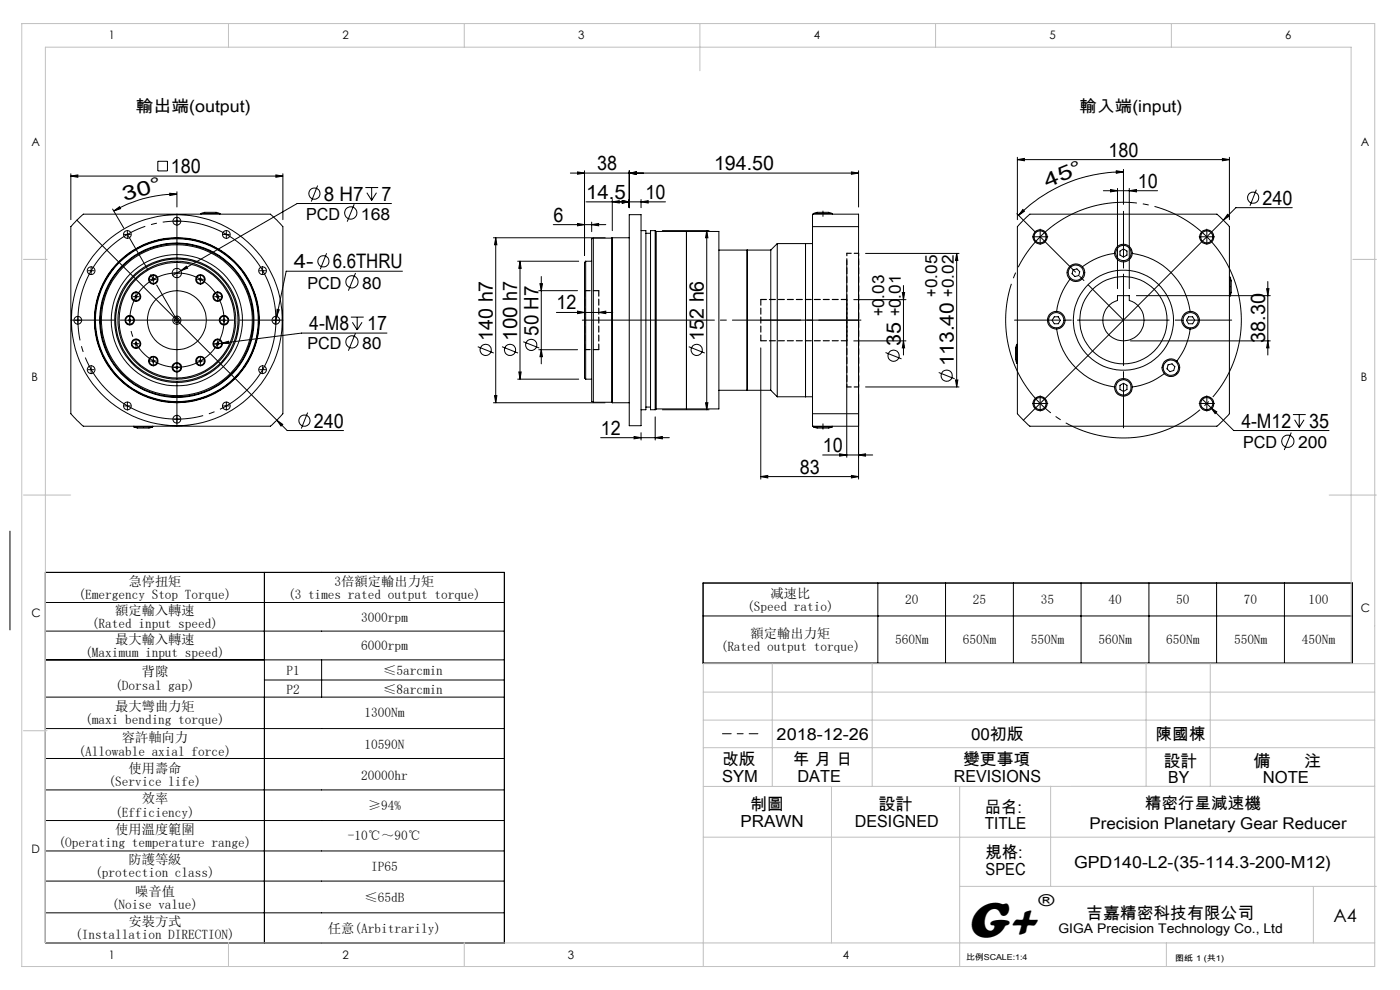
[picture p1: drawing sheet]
<svg xmlns="http://www.w3.org/2000/svg" width="297mm" height="210mm" viewBox="0 0 297 210" stroke-linecap="round" stroke-linejoin="round" font-family="sans-serif">
<g fill="none" stroke="#000" stroke-width=".21">
<path d="M15 37.4l1.5-.3v.5zM15 36.9v9.7M15 37.4h45M33.5 34.2h2v2.1h-2zM58.5 37.1l1.5 .3-1.5 .2zM60 36.9v9.7M67.4 39.4l-1.4 3.3M77.5 39.8h2.7M78.8 39.8v2.7M121 36.7h61.1M122.5 36.5l1.5 .2-1.5 .3zM124 36.2v18"/>
<path d="M133.5 36.7l1.5-.2v.5zM133.5 36.2v7.9M180.6 36.5l1.5 .2-1.5 .3zM182.1 36.2v7.7M215.8 33.9l1.5-.3v.5zM215.8 33.4v13.2M215.8 33.9h45M236.8 36.2l1.5 .3-1.5 .3zM237.1 40v21.2M238.3 36.5a31.3 31.3 0 0 0-22.2 9.2M238.3 35.9v7.4M239.6 40v21.2"/>
<path d="M259.3 33.6l1.5 .3-1.5 .2zM260.8 33.4v13.2M16.3 46.7l1.4-1.3h39.7l1.3 1.3 1.3 1.4v39.7l-1.3 1.3-1.3 1.3h-39.7l-1.4-1.3-1.3-1.3v-39.7zM16.3 46.7l42.4 42.4M18.7 57.4h1.3M19.3 56.8v1.3M23.9 44.3l2.4 4.1M24.1 44.8l1.3-1 .2 .5zM26.4 49.7h1.3M27 49.1v1.3M31.9 59.3h1.3M32.5 58.6v1.3"/>
<path d="M36 41l1.5 .2-1.5 .3zM36.9 57.9h1.2M36.9 46.9h1.2M37.5 41.2a26.8 26.8 0 0 0-13.4 3.6M37.5 40.7v3.2M37.5 46.3v1.2M37.5 57.3v1.3M38.4 57.4l1.1-.9 .3 .4zM38.4 57.4l-1.7 1M41.9 59.3h1.2M42.5 58.6v1.3M42.7 45.3l.1-.1a7.9 7.9 0 0 1 3.4-.1l.4 .2"/>
<path d="M42.7 45.3h3.9M42.7 45.3v.1M46.6 45.3v.1M47.4 49.7h1.2M48 49.1v1.3M55.1 57.4h1.2M55.7 56.8v1.3M69.3 53.7l-1.4 3.4M75.1 43.3l-1.4 3.7M75.4 57.9l-1.5 3.8M77.8 40.9l1 1.6M79.9 40.9l-1.1 1.6"/>
<path d="M83 43.2h-20l-24.6 14.2M85.4 57.5h-24.7l-2 9.6M104.7 50.4h23.7M105.2 50.4l.2 1.5h-.5zM105.2 50.4v35M109.8 55.4h13M110.3 55.4l.3 1.5h-.5zM110.3 55.4v25M114.8 58.7v18.5M117.4 47.7h11.1M122.5 47.4l1.5 .3-1.5 .2zM124.2 55.4v25"/>
<path d="M124.2 55.4l-.2 .3v24.5l.2 .2M124.2 55.4h1.3M124.3 42.8h16.9M125.5 47.7l1.5-.3v.5zM125.5 47.1v2M125.9 50.5v34.8M125.9 50.5l-.4 .2v34.5l.4 .1M125.9 50.5h3.9M129.8 50.5v34.8M129.9 50.4v35M129.9 50.4h3.6M129.9 50.4l-.1 .1"/>
<path d="M129.9 42.8l1.5-.2v.5zM129.9 42.3v6.6M132 42.6l1.5 .2-1.5 .3zM133.5 45.5h2.5v44.8h-2.5zM136 48.9h1v38h-1M136 42.8l1.5-.2v.5zM136 42.3v1.8M137 49.5h1M139 48.9h-1v38h1M139 48.9v38M139 48.9l.2 .2M139.2 49.1h13.3v37.6h-13.3"/>
<path d="M139.2 49.1v37.6M140.5 48.9h9.9M145.6 49.1v37.6M149.9 48.9l.3 1.5h-.5zM149.9 48.9v38M152.5 53h11M158.5 53v29.8M163.5 53v29.8M164.9 51.7v32.5M164.9 51.7h7.5M164.9 51.7l-1.4 1.3M170.9 51.7v32.5"/>
<path d="M172.4 48.1v-2.7h9.7v2.7M172.4 48.1h9.7M172.4 48.1v39.7M172.6 45.3l.2-.1a7.6 7.6 0 0 1 3.2-.1l.6 .2M172.6 45.3h4M172.6 45.3v.1M176.6 45.3v.1M179.6 55.2v41.8M182.1 48.1v53.5M183.6 53.8h19.8M203 53.8l.2 1.4h-.5zM203 53.8v28.3"/>
<path d="M215.7 45.3l3.9 3.9M217 44.4l.3 .4-1.2 .9zM217.1 46.7l1.4-1.3h39.7l1.3 1.3 1.3 1.4v39.7l-1.3 1.3-1.3 1.3h-39.7l-1.4-1.3-1.3-1.3v-39.7zM220.5 50.3h.3M220.7 50.1v.3M227 59.2a14.2 14.2 0 0 0-2.8 6.9M227.6 57.2l.9-.2 .6 .6-.3 .8-.8 .3-.6-.6zM229.6 56.6a1.87 1.87 0 0 0-2.7-.1 1.87 1.87 0 0 0 .1 2.7M229.6 56.6a1.87 1.87 0 0 1 0 2.6 1.87 1.87 0 0 1-2.6 0M234.1 40.5h11.5M235.6 40.2l1.5 .3-1.5 .2zM236.5 53.8a1.87 1.87 0 0 1 1.8-2 1.87 1.87 0 0 1 1.9 2"/>
<path d="M236.5 53.8a14.2 14.2 0 0 0-6.9 2.8M236.5 53.8a1.87 1.87 0 0 0 1.8 1.8 1.87 1.87 0 0 0 1.9-1.8M237.6 53.3l.7-.5 .8 .5v.8l-.8 .4-.7-.4zM239.6 40.5l1.5-.3v.5zM240.2 53.8a14.3 14.3 0 0 1 12.3 12.3M255.9 50.3h.2M256 50.1v.3M259.5 46.7l-42.4 42.4M260.4 45.5l.4 .3-1.3 .9zM260.8 58.8h.1M260.9 58.8v4M260.9 58.8l.1 .2a7.9 7.9 0 0 1 .1 3.3l-.2 .5"/>
<path d="M266.5 40.2l-1.3 3.4M269 59.7v15.6M274.1 44.1h-11.9l-2.7 2.6M15.9 67.9h1.2M16.5 67.3v1.2M18.7 78.4h1.3M19.3 77.8v1.2M26.9 67.9h1.3M27.5 67.3v1.2M28.2 62.9h1.3M28.2 72.9h1.3M28.9 62.3v1.3"/>
<path d="M28.9 72.3v1.2M31.9 76.6h1.3M32.5 75.9v1.3M36.9 67.9h1.2M36.9 77.9h1.2M37.5 67.3v1.2M37.5 77.3v1.3M41.9 76.6h1.2M42.5 75.9v1.3M45.5 62.9h1.3M45.5 72.9h1.3M46.2 62.3v1.3"/>
<path d="M46.2 72.3v1.2M46.9 67.9h1.3M47 72.8l1.5-.4v.5zM47.5 67.3v1.2M55.1 78.4h1.2M55.7 77.8v1.2M57.9 67.9h1.3M58.5 67.3v1.2M58.7 67.1l-.4 1.6M58.8 65.6l.4 .1-.5 1.4zM74.4 67.3h2.8M74.8 68.4l1 1.6"/>
<path d="M75.4 70.7l-1.5 3.7M75.8 67.3v2.7M76.8 68.4l-1 1.6M82.1 70.7h-18.1l-18.7 2.3M101.4 73.5l3.3 1.4M106.5 73.5l3.4 1.4M110.1 78.9h.5l-.3 1.5zM111 72.5l3.4 1.3M114.3 74.2h8.2M114.3 61.7h8.2M114.5 60.2h.6l-.3 1.5zM114.8 74.2l.3 1.5h-.6z"/>
<path d="M118 66.3h12M122.5 66l1.5 .3-1.5 .2zM127 66.3l1.5-.3v.5zM146.1 73.5l3.4 1.4M161.4 73.8v27.8M181.1 72.3h11.1M181.1 63.6h11.1M187.9 74.8l3.3 1.3M191.4 62h.5l-.2 1.6zM191.7 72.3l.2 1.5h-.5zM191.7 60.6v14.7M199.1 79l3.4 1.4"/>
<path d="M215.7 73.1v3.9M215.7 73.1l-.1 .1a7.9 7.9 0 0 0-.1 3.4l.2 .4M215.7 77h.1M215.7 73.1h.1M223.7 67.2h.8l.4 .7-.4 .8h-.8l-.5-.8zM224.2 66.1a1.87 1.87 0 0 0-2 1.8 1.87 1.87 0 0 0 2 1.9M224.2 69.8a14.3 14.3 0 0 0 12.3 12.3M224.2 66.1a1.87 1.87 0 0 1 1.8 1.8 1.87 1.87 0 0 1-1.8 1.9M237.1 62.7h2.5v1a4.4 4.4 0 0 1 2.3 6.8 4.4 4.4 0 0 1-7.1 0 4.4 4.4 0 0 1 2.3-6.8zM238.2 67.9h.2M238.3 67.8v.2M239.8 72.3h29.7"/>
<path d="M241.1 62.7h28.4M247 79.3a13.9 13.9 0 0 1-6.8 2.8M247.8 77.4l.8-.2 .6 .6-.2 .8-.8 .2-.6-.6zM249.7 76.6a1.87 1.87 0 0 1 0 2.7 1.87 1.87 0 0 1-2.7 0M249.7 76.6a1.87 1.87 0 0 0-2.6 .1 1.87 1.87 0 0 0-.1 2.6M252.1 67.2h.9l.4 .7-.4 .8h-.9l-.4-.8zM252.5 69.8a13.9 13.9 0 0 1-2.8 6.8M252.5 66.1a1.87 1.87 0 0 1 2 1.8 1.87 1.87 0 0 1-2 1.9M252.5 66.1a1.87 1.87 0 0 0-1.8 1.8 1.87 1.87 0 0 0 1.8 1.9M260.8 62.8h.1M268.7 61.2h.5l-.2 1.5zM269 72.3l.2 1.5h-.5z"/>
<path d="M26.4 86.1h1.3M27 85.5v1.2M28.4 90.5l.2 .1a7.9 7.9 0 0 0 3.3 .1l.5-.2M28.4 90.5h4M28.4 90.4v.1M32.4 90.4v.1M36.9 88.9h1.2M37.5 88.3v1.3M47.4 86.1h1.2M48 85.5v1.2M58.7 89.1l1.3 .9-.4 .4zM58.7 89.1l2.2 2.2h12"/>
<path d="M65.3 87.5l-1.4 3.4M104.7 85.4h23.7M104.9 83.9h.5l-.2 1.5zM109.8 80.4h13M124.2 80.4h1.3M125.9 85.3h3.9M127.4 92.8h14.6M129.8 85.3l.1 .1M129.9 85.4h3.6M134.5 92.6l1.5 .2-1.5 .3zM136 91.8v1.5M137 86.4h1"/>
<path d="M139 92.8l1.5-.2v.5zM139 88.4v4.9M139.2 86.7l-.2 .2M140.5 86.9h9.9M149.7 85.4h.5l-.3 1.5zM152.5 82.8h11M163.5 82.8l1.4 1.4M164.9 84.2h7.5M172.4 87.8h9.7v2.6h-9.7zM172.6 90.5l.2 .1a8.2 8.2 0 0 0 3.2 .2l.6-.3M172.6 90.5h4M172.6 90.4v.1"/>
<path d="M174.5 96.5h10.6M176.6 90.4v.1M178.1 96.3l1.5 .2-1.5 .3zM182.1 96.5l1.5-.2v.5zM183.6 82.1h19.8M202.7 80.6h.5l-.2 1.5zM220.5 85.6h.3M220.7 85.5v.2M236.5 82.1a1.87 1.87 0 0 0 1.8 1.9 1.87 1.87 0 0 0 1.9-1.9M236.5 82.1a1.87 1.87 0 0 1 1.8-1.8 1.87 1.87 0 0 1 1.9 1.8M237.6 81.7l.7-.4 .8 .4v.9l-.8 .4-.7-.4zM255.1 84.7l1.8 1.8"/>
<path d="M255.9 85.6h.2M256 85.5v.2M256.9 86.5l1.2 .9-.3 .3zM256.9 86.5l4.8 4.8h20.2M273.9 91.7l-1.4 3.8M274.3 87.9h2.7M274.6 89l1 1.7M275.6 87.9v2.8M276.6 89l-1 1.7M2.1 112.7v20.9M161.4 101.1l1.5-.2v.5zM161.4 101.1h20.7"/>
<path d="M180.6 100.9l1.5 .2-1.5 .3zM9.6 121.4h97.4v78.6h-97.4zM9.6 127.8h97.4M9.6 133.9h97.4M9.6 140h97.4M56.1 121.4v78.6M68.2 140v7.9M149.2 123.7h137.7v17h-137.7zM149.2 130.7h137.7M186.2 123.7v17M200.6 123.7v17M215 123.7v17"/>
<path d="M229.3 123.7v17M243.7 123.7v17M258.1 123.7v17M272.5 123.7v17M9.6 147.9h97.4M9.6 154.5h97.4M56.1 144.2h50.9M9.6 160.9h97.4M9.6 167.6h97.4M9.6 174.1h97.4M9.6 180.5h97.4M9.6 186.9h97.4"/>
<path d="M9.6 193.6h97.4"/>
<circle cx="19.3" cy="57.4" r=".82"/>
<circle cx="27" cy="49.7" r=".82"/>
<circle cx="32.5" cy="59.3" r=".22"/>
<circle cx="32.5" cy="59.3" r=".85"/>
<circle cx="32.5" cy="59.3" r="1"/>
<circle cx="37.5" cy="46.9" r=".83"/>
<circle cx="37.5" cy="57.9" r=".99"/>
<circle cx="42.5" cy="59.3" r=".85"/>
<circle cx="42.5" cy="59.3" r="1"/>
<circle cx="42.5" cy="59.3" r=".23"/>
<circle cx="48" cy="49.7" r=".82"/>
<circle cx="55.7" cy="57.4" r=".82"/>
<circle cx="66.7" cy="41.1" r="1.18"/>
<circle cx="68.6" cy="55.4" r="1.19"/>
<circle cx="74.4" cy="45.2" r="1.31"/>
<circle cx="74.7" cy="59.8" r="1.3"/>
<circle cx="220.6" cy="50.2" r="1.29"/>
<circle cx="220.7" cy="50.2" r="1.51"/>
<circle cx="228.2" cy="57.8" r="1.63"/>
<circle cx="238.3" cy="53.7" r="1.62"/>
<circle cx="256" cy="50.2" r="1.51"/>
<circle cx="256" cy="50.2" r="1.28"/>
<circle cx="265.9" cy="41.9" r="1.19"/>
<circle cx="16.5" cy="67.9" r=".82"/>
<circle cx="19.3" cy="78.4" r=".82"/>
<circle cx="27.5" cy="67.9" r=".85"/>
<circle cx="27.5" cy="67.9" r="1"/>
<circle cx="27.5" cy="67.9" r=".23"/>
<circle cx="28.9" cy="72.9" r=".85"/>
<circle cx="28.9" cy="62.9" r=".85"/>
<circle cx="28.9" cy="72.9" r="1"/>
<circle cx="28.9" cy="62.9" r=".23"/>
<circle cx="28.9" cy="72.9" r=".23"/>
<circle cx="28.9" cy="62.9" r="1.01"/>
<circle cx="32.5" cy="76.6" r=".22"/>
<circle cx="32.5" cy="76.6" r=".85"/>
<circle cx="32.5" cy="76.6" r="1"/>
<circle cx="37.5" cy="67.9" r="13"/>
<circle cx="37.5" cy="67.9" r="12.3"/>
<circle cx="37.5" cy="67.9" r="16"/>
<circle cx="37.5" cy="67.9" r="17.3"/>
<circle cx="37.5" cy="77.9" r="1.01"/>
<circle cx="37.5" cy="67.9" r="12.5"/>
<circle cx="37.5" cy="67.9" r="6.2"/>
<circle cx="37.5" cy="77.9" r=".84"/>
<circle cx="37.5" cy="67.9" r="17.5"/>
<circle cx="37.5" cy="67.9" r="13.2"/>
<circle cx="37.5" cy="67.9" r="22.4"/>
<circle cx="37.5" cy="67.9" r="17.4"/>
<circle cx="37.5" cy="67.9" r="13.9"/>
<circle cx="37.5" cy="67.9" r=".52"/>
<circle cx="37.5" cy="67.9" r="16.4"/>
<circle cx="37.5" cy="67.9" r=".87"/>
<circle cx="37.5" cy="77.9" r=".22"/>
<circle cx="37.5" cy="67.9" r="16.3"/>
<circle cx="42.5" cy="76.6" r=".85"/>
<circle cx="42.5" cy="76.6" r="1"/>
<circle cx="42.5" cy="76.6" r=".23"/>
<circle cx="46.2" cy="72.9" r=".85"/>
<circle cx="46.2" cy="62.9" r=".85"/>
<circle cx="46.2" cy="72.9" r="1"/>
<circle cx="46.2" cy="62.9" r=".23"/>
<circle cx="46.2" cy="72.9" r=".23"/>
<circle cx="46.2" cy="62.9" r="1.01"/>
<circle cx="47.5" cy="67.9" r=".85"/>
<circle cx="47.5" cy="67.9" r="1"/>
<circle cx="47.5" cy="67.9" r=".23"/>
<circle cx="55.7" cy="78.4" r=".82"/>
<circle cx="58.5" cy="67.9" r=".82"/>
<circle cx="74.7" cy="72.5" r="1.29"/>
<circle cx="103" cy="74.2" r="1.19"/>
<circle cx="108.2" cy="74.2" r="1.19"/>
<circle cx="112.7" cy="73.2" r="1.2"/>
<circle cx="147.8" cy="74.2" r="1.19"/>
<circle cx="189.6" cy="75.5" r="1.2"/>
<circle cx="200.8" cy="79.7" r="1.19"/>
<circle cx="224.1" cy="67.9" r="1.63"/>
<circle cx="238.3" cy="67.9" r="10.6"/>
<circle cx="238.3" cy="67.9" r="9.2"/>
<circle cx="248.4" cy="78" r="1.62"/>
<circle cx="252.6" cy="67.9" r="1.63"/>
<circle cx="27" cy="86.1" r=".82"/>
<circle cx="37.5" cy="88.9" r=".84"/>
<circle cx="48" cy="86.1" r=".82"/>
<circle cx="64.6" cy="89.2" r="1.2"/>
<circle cx="220.6" cy="85.6" r="1.29"/>
<circle cx="220.7" cy="85.6" r="1.51"/>
<circle cx="238.3" cy="82.2" r="1.63"/>
<circle cx="256" cy="85.6" r="1.51"/>
<circle cx="256" cy="85.6" r="1.28"/>
<circle cx="273.2" cy="93.6" r="1.3"/>
</g>
<path d="M262.2 60.6a25 25 0 0 0-41.8-10.1 25 25 0 0 0 11.4 41.5 25 25 0 0 0 30.8-30l-.4-1.4" fill="none" stroke="#000" stroke-width=".21" stroke-dasharray="30.5 1.3 1.3 1.3" stroke-dashoffset="5.3" stroke-linecap="butt"/>
<path d="M57.6 61.8a21 21 0 0 0-35.1-8.5 21 21 0 0 0 9.5 34.9 21 21 0 0 0 26-25.2l-.4-1.2" fill="none" stroke="#000" stroke-width=".21" stroke-dasharray="30.5 1.3 1.3 1.3" stroke-dashoffset=".7" stroke-linecap="butt"/>
<path d="M47.1 65a10 10 0 0 0-16.7-4.1 10 10 0 0 0 4.3 16.6 10 10 0 0 0 12.6-11.6l-.2-.9" fill="none" stroke="#000" stroke-width=".21" stroke-dasharray="30.5 1.3 1.3 1.3" stroke-dashoffset="1" stroke-linecap="butt"/>
<g fill="none" stroke="#000" stroke-width=".21" stroke-dasharray="30.5 1.3 1.3 1.3">
<path d="M174.6 44.8v1.1M220.4 50.2h-1.4M220.7 50v-1.4M220.7 50.5v1.4M220.9 50.2h1.4M255.8 50.2h-1.4M256 50v-1.4M256 50.5v1.4M256.3 50.2h1.4M124.3 67.9h-.8M174.6 91v-1.1M220.4 85.6h-1.4"/>
<path d="M220.7 85.3v-1.3M220.7 85.8v1.4M220.9 85.6h1.4M255.8 85.6h-1.4M256 85.3v-1.3M256 85.8v1.4M256.3 85.6h1.4"/>
</g>
<path d="M182.7 67.9h-58.4" fill="none" stroke="#000" stroke-width=".21" stroke-dasharray="30.5 1.3 1.3 1.3" stroke-dashoffset="3.2"/>
<path d="M37.3 67.9h-22.3M37.5 67.7v-22.3M37.5 68.2v22.2M37.8 67.9h22.2" fill="none" stroke="#000" stroke-width=".21" stroke-dasharray="30.5 1.3 1.3 1.3" stroke-dashoffset="21.3"/>
<path d="M238.3 67.7v-22.9M238.6 67.9h22.7" fill="none" stroke="#000" stroke-width=".21" stroke-dasharray="30.5 1.3 1.3 1.3" stroke-dashoffset="21"/>
<path d="M238.1 67.9h-22.9" fill="none" stroke="#000" stroke-width=".21" stroke-dasharray="30.5 1.3 1.3 1.3" stroke-dashoffset="20.9"/>
<path d="M238.3 68.2v22.6" fill="none" stroke="#000" stroke-width=".21" stroke-dasharray="30.5 1.3 1.3 1.3" stroke-dashoffset="21.1"/>
<path d="M153.3 155.6h7.5" fill="none" stroke="#000" stroke-width=".21" stroke-dasharray="30.5 1.3 1.3 1.3" stroke-dashoffset="28.6"/>
<path d="M220.7 50.2l17.6 17.7" fill="none" stroke="#000" stroke-width=".21" stroke-dasharray="30.5 1.3 1.3 1.3" stroke-dashoffset="19.9"/>
<path d="M27 49.7l10.5 18.2" fill="none" stroke="#000" stroke-width=".21" stroke-dasharray="30.5 1.3 1.3 1.3" stroke-dashoffset="21.9"/>
<path d="M161.4 67.9h20.8" fill="none" stroke="#000" stroke-width=".21" stroke-dasharray="30.5 1.3 1.3 1.3" stroke-dashoffset="22"/>
<path d="M179.7 53.7h2.5M179.7 82.1h2.5" fill="none" stroke="#000" stroke-width=".25" stroke-dasharray="1.3 .6" stroke-dashoffset=".3"/>
<path d="M179.7 53.7v28.4M182.2 53.7v28.4" fill="none" stroke="#000" stroke-width=".25" stroke-dasharray="1.3 .6" stroke-dashoffset=".7"/>
<path d="M124 61.7h3M124 61.7v12.5M124 74.2h3M127 61.7v12.5M161.4 63.5h18.3M161.4 63.5v8.8M161.4 72.3h18.3M179.7 63.5v8.8" fill="none" stroke="#000" stroke-width=".25" stroke-dasharray="1.3 .6" stroke-dashoffset=".1"/>
<g fill="none" stroke="#c0c0c0" stroke-width=".21">
<path d="M4.6 5h287v200h-287zM48.5 5v5M98.5 5v5M148.5 5v10M198.5 5v5M248.5 5v5M5 55h5M287 55h5M5 105h10M282 105h10M5 155h5M149.2 152.7h142.4"/>
<path d="M149.2 146.8h142.4M149.2 158.6h142.4M163.8 140.8v26M185 140.8v26M243.1 140.8v26M256.8 140.8v26M286.6 140.8v-130.8h-277v190h282M291.6 140.8h-142.4v64.2M149.2 177.6h142.4M176.4 166.8v33.2M203.6 166.8v38.2M222.9 166.8v21.2"/>
<path d="M291.6 166.8h-142.4M203.6 188h88.4M278.6 188v12M48.5 200v5M98.5 200v5M247.4 200v5"/>
</g>
<g fill="#000">
<path d="M236.8 36.2l1.5 .3-1.5 .3zM217 44.4l.3 .4-1.2 .9z"/>
<path d="M259.3 33.6l1.5 .3-1.5 .2zM215.8 33.9l1.5-.3v.5zM239.6 40.5l1.5-.3v.5zM235.6 40.2l1.5 .3-1.5 .2z"/>
<path d="M36 41l1.5 .2-1.5 .3zM24.1 44.8l1.3-1 .2 .5z"/>
<path d="M203 53.8l.2 1.4h-.5zM202.7 80.6h.5l-.2 1.5z"/>
<path d="M260.4 45.5l-.9 1.2 1.3-.9zM256.9 86.5l.9 1.2 .3-.3zM122.5 36.5l1.5 .2-1.5 .3zM133.5 36.7l1.5-.2v.5zM133.5 36.7l1.5-.2v.5zM180.6 36.5l1.5 .2-1.5 .3zM122.5 47.4l1.5 .3-1.5 .2zM125.5 47.7l1.5-.3v.5zM129.9 42.8l1.5-.2v.5zM132 42.6l1.5 .2-1.5 .3zM132 42.6l1.5 .2-1.5 .3zM136 42.8l1.5-.2v.5zM134.5 92.6l1.5 .2-1.5 .3zM139 92.8l1.5-.2v.5zM15 37.4l1.5-.3v.5zM58.5 37.1l1.5 .3-1.5 .2zM38.4 57.4l1.4-.5-.3-.4zM58.8 65.6l-.1 1.5 .5-1.4zM47 72.8l1.5 .1v-.5zM58.7 89.1l.9 1.3 .4-.4z"/>
<path d="M191.7 72.3l.2 1.5h-.5zM191.4 62h.5l-.2 1.6zM114.8 74.2l.3 1.5h-.6zM114.5 60.2h.6l-.3 1.5z"/>
<path d="M268.7 61.2h.5l-.2 1.5zM269 72.3l.2 1.5h-.5zM149.9 48.9l.3 1.5h-.5zM149.7 85.4h.5l-.3 1.5zM110.3 55.4l.3 1.5h-.5zM110.1 78.9h.5l-.3 1.5zM105.2 50.4l.2 1.5h-.5zM104.9 83.9h.5l-.2 1.5z"/>
<path d="M178.1 96.3l1.5 .2-1.5 .3zM182.1 96.5l1.5-.2v.5z"/>
<path d="M161.4 101.1l1.5-.2v.5zM180.6 100.9l1.5 .2-1.5 .3zM122.5 66l1.5 .3-1.5 .2zM127 66.3l1.5-.3v.5z"/>
</g>
<text font-size="11" x="205.1" y="198.7">G+</text>
<g font-size="4.2">
<text x="235.2" y="33.2">180</text>
<text x="36.3" y="36.7">180</text>
<text x="126.7" y="36.1">38</text>
<text x="151.5" y="36.1">194.50</text>
<text x="222.2" y="39.9" transform="rotate(-23 222.2 39.9)">4 5 °</text>
<text x="241.4" y="39.8">10</text>
<text x="26.4" y="42.6" transform="rotate(-15 26.4 42.6)">3 0 °</text>
<text x="68.7" y="42.6">8 H7</text>
<text x="81" y="42.6">7</text>
<text x="117.4" y="47">6</text>
<text x="124.3" y="42.2">14.5</text>
<text x="137" y="42.2">10</text>
<text x="267.8" y="43.4">240</text>
<text x="62.3" y="56.9">4-</text>
<text x="70.6" y="56.9">6.6THRU</text>
<text x="118" y="65.7">12</text>
<text x="65.6" y="70">4-M8</text>
<text x="77.9" y="70">17</text>
<text x="114.2" y="71.2" transform="rotate(-90 114.2 71.2)">50 H7</text>
<text x="104.6" y="72.2" transform="rotate(-90 104.6 72.2)">140 h7</text>
<text x="109.7" y="72.2" transform="rotate(-90 109.7 72.2)">100 h7</text>
<text x="149.3" y="72.2" transform="rotate(-90 149.3 72.2)">152 h6</text>
<text x="191.1" y="73.5" transform="rotate(-90 191.1 73.5)">35</text>
<text x="202.4" y="77.7" transform="rotate(-90 202.4 77.7)">113.40</text>
<text x="268.4" y="72.8" transform="rotate(-90 268.4 72.8)">38.30</text>
<text x="66.6" y="90.7">240</text>
<text x="127.4" y="92.2">12</text>
<text x="174.5" y="95.9">10</text>
<text x="263.3" y="90.7">4-M12</text>
<text x="277.7" y="90.7">35</text>
<text x="169.7" y="100.5">83</text>
</g>
<text font-size="3.9" x="282.9" y="195.5">A4</text>
<g font-size="3.5">
<text x="28.8" y="23.8">輸出端(output)</text>
<text x="229" y="23.8">輸入端(input)</text>
<text x="64.9" y="46.6">PCD</text>
<text x="76.6" y="46.6">168</text>
<text x="65.2" y="61.3">PCD</text>
<text x="76.8" y="61.3">80</text>
<text x="198.8" y="62.9" transform="rotate(-90 198.8 62.9)">+0.05</text>
<text x="202.4" y="62.9" transform="rotate(-90 202.4 62.9)">+0.02</text>
<text x="187.6" y="67.1" transform="rotate(-90 187.6 67.1)">+0.03</text>
<text x="191.1" y="67.1" transform="rotate(-90 191.1 67.1)">+0.01</text>
<text x="65.2" y="74">PCD</text>
<text x="76.8" y="74">80</text>
<text x="263.7" y="95.1">PCD</text>
<text x="275.4" y="95.1">200</text>
<text x="164.8" y="157">2018-12-26</text>
<text x="206" y="157">00初版</text>
<text x="245.2" y="157">陳國棟</text>
<text x="153.2" y="162.3">改版</text>
<text x="153.2" y="165.8">SYM</text>
<text x="168.2" y="162.3">年 月 日</text>
<text x="169.2" y="165.8">DATE</text>
<text x="202.4" y="165.8">REVISIONS</text>
<text x="204.3" y="162.3">變更事項</text>
<text x="246.9" y="162.6">設計</text>
<text x="247.9" y="166.1">BY</text>
<text x="265.9" y="162.6">備</text>
<text x="267.9" y="166.1">NOTE</text>
<text x="276.6" y="162.6">注</text>
<text x="159.1" y="171.9">制圖</text>
<text x="186.4" y="171.9">設計</text>
<text x="208.9" y="172.4">品名:</text>
<text x="157.1" y="175.4">PRAWN</text>
<text x="181.3" y="175.4">DESIGNED</text>
<text x="208.9" y="175.9">TITLE</text>
<text x="209.1" y="182.1">規格:</text>
<text x="209.1" y="185.6">SPEC</text>
<text x="227.8" y="184.2">GPD140-L2-(35-114.3-200-M12)</text>
<text x="220.3" y="192.2">®</text>
<text x="230.5" y="194.8">吉嘉精密科技有限公司</text>
</g>
<g font-size="3.4">
<text x="242.9" y="171.6">精密行星減速機</text>
<text x="231.1" y="175.9">Precision Planetary Gear Reducer</text>
</g>
<g font-size="2.8">
<text x="27.2" y="124.2">急停扭矩</text>
<text x="71" y="124.2">3倍額定輸出力矩</text>
<text x="16.7" y="127">(Emergency Stop Torque)</text>
<text x="24.4" y="130.4">額定輸入轉速</text>
<text x="61.1" y="127">(3 times rated output torque)</text>
<text x="76.6" y="131.8">3000rpm</text>
<text x="158.5" y="129.6">(Speed ratio)</text>
<text x="163.5" y="126.8">减速比</text>
<text x="192" y="128.2">20</text>
<text x="206.4" y="128.2">25</text>
<text x="220.8" y="128.2">35</text>
<text x="235.2" y="128.2">40</text>
<text x="249.5" y="128.2">50</text>
<text x="263.9" y="128.2">70</text>
<text x="277.6" y="128.2">100</text>
<text x="19.5" y="133.3">(Rated input speed)</text>
<text x="24.4" y="136.5">最大輸入轉速</text>
<text x="76.6" y="137.9">6000rpm</text>
<text x="159.2" y="135.3">額定輸出力矩</text>
<text x="189.9" y="136.7">560Nm</text>
<text x="204.3" y="136.7">650Nm</text>
<text x="218.7" y="136.7">550Nm</text>
<text x="233" y="136.7">560Nm</text>
<text x="247.4" y="136.7">650Nm</text>
<text x="261.8" y="136.7">550Nm</text>
<text x="276.2" y="136.7">450Nm</text>
<text x="18.1" y="139.3">(Maximum input speed)</text>
<text x="30.1" y="143.5">背隙</text>
<text x="60.8" y="143.1">P1</text>
<text x="81.3" y="143.1">≤5arcmin</text>
<text x="152.9" y="138.1">(Rated output torque)</text>
<text x="24.4" y="146.3">(Dorsal gap)</text>
<text x="60.8" y="147.2">P2</text>
<text x="81.3" y="147.2">≤8arcmin</text>
<text x="18.1" y="153.6">(maxi bending torque)</text>
<text x="24.4" y="150.8">最大彎曲力矩</text>
<text x="77.3" y="152.2">1300Nm</text>
<text x="16.7" y="160.3">(Allowable axial force)</text>
<text x="25.8" y="157.5">容許軸向力</text>
<text x="77.3" y="158.9">10590N</text>
<text x="23" y="166.8">(Service life)</text>
<text x="27.2" y="164">使用壽命</text>
<text x="76.6" y="165.4">20000hr</text>
<text x="24.4" y="173.2">(Efficiency)</text>
<text x="30.1" y="170.4">效率</text>
<text x="78" y="171.8">≥94%</text>
<text x="12.4" y="179.7">(Operating temperature range)</text>
<text x="24.4" y="176.9">使用溫度範圍</text>
<text x="73.8" y="178.3">-10℃～90℃</text>
<text x="27.2" y="183.3">防護等級</text>
<text x="78.7" y="184.7">IP65</text>
<text x="20.2" y="186.1">(protection class)</text>
<text x="28.7" y="190">噪音值</text>
<text x="77.3" y="191.4">≤65dB</text>
<text x="23.7" y="192.8">(Noise value)</text>
<text x="27.2" y="196.4">安裝方式</text>
<text x="69.6" y="197.8">任意(Arbitrarily)</text>
<text x="224.5" y="197.8">GIGA Precision Technology Co., Ltd</text>
<text x="16" y="199.2">(Installation DIRECTION)</text>
</g>
<g font-size="2.5">
<text x="23.1" y="8.4">1</text>
<text x="72.7" y="8.4">2</text>
<text x="122.7" y="8.4">3</text>
<text x="172.7" y="8.4">4</text>
<text x="222.7" y="8.4">5</text>
<text x="272.7" y="8.4">6</text>
<text x="6.7" y="30.9">A</text>
<text x="288.7" y="30.9">A</text>
<text x="6.7" y="80.9">B</text>
<text x="288.7" y="80.9">B</text>
<text x="6.7" y="130.9">C</text>
<text x="288.7" y="129.9">C</text>
<text x="6.7" y="180.9">D</text>
<text x="23.1" y="203.4">1</text>
<text x="72.7" y="203.4">2</text>
<text x="120.5" y="203.4">3</text>
<text x="178.8" y="203.4">4</text>
</g>
<g font-size="1.7">
<text x="204.9" y="203.7">比例SCALE:1:4</text>
<text x="249.3" y="203.8">图纸 1 (共1)</text>
</g>
</svg>
